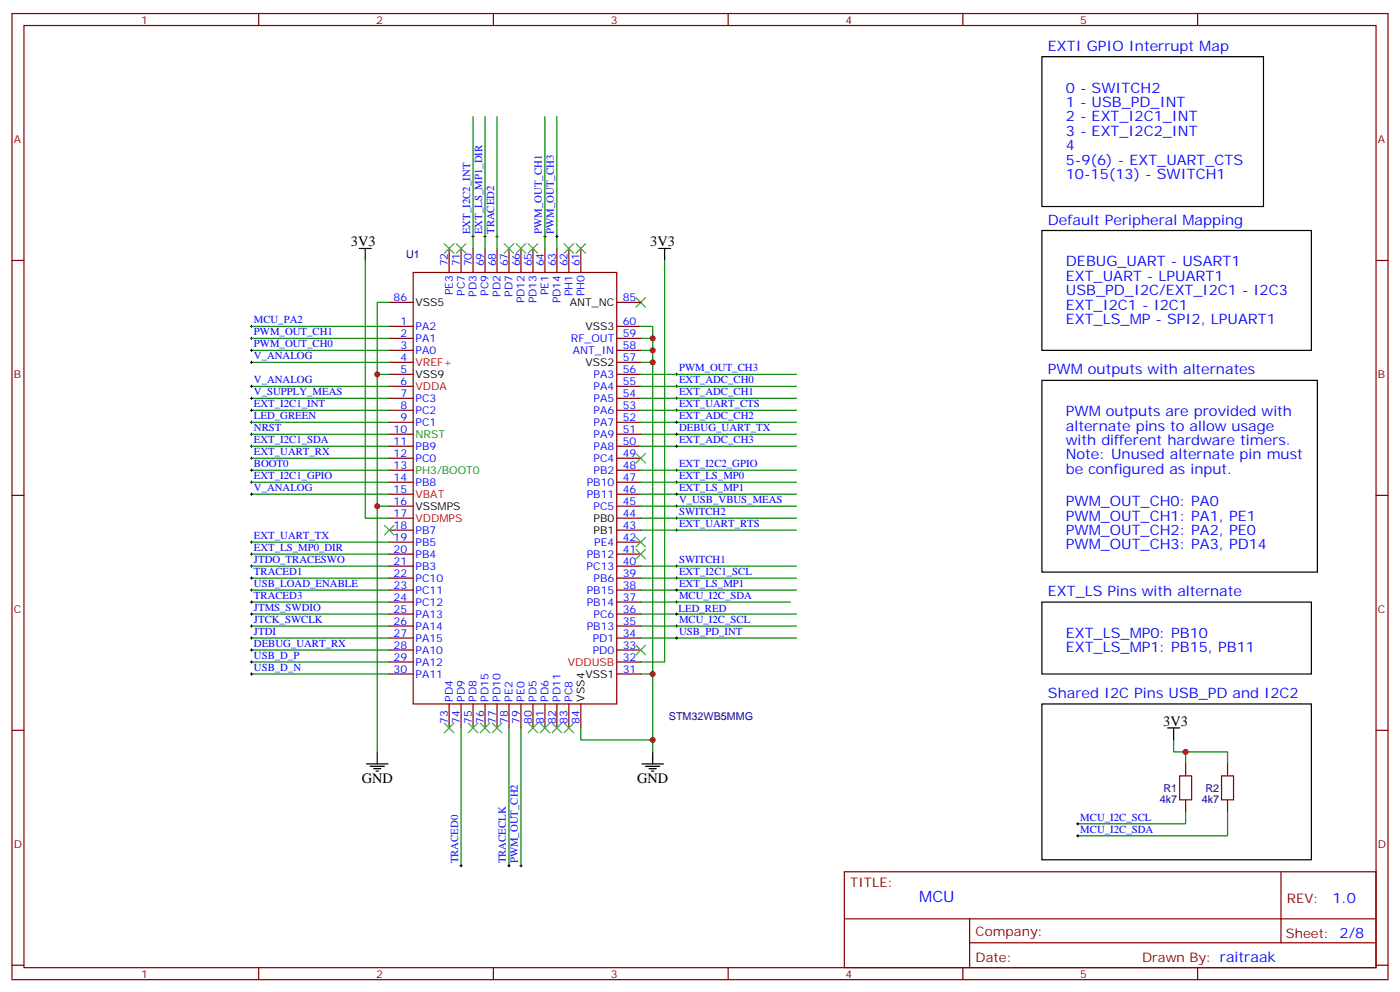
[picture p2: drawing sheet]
<svg xmlns="http://www.w3.org/2000/svg" width="412mm" height="292mm" viewBox="0 0 412 292" stroke-linecap="round" stroke-linejoin="round" font-family="sans-serif">
<g fill="none" stroke="#870000" stroke-width=".35">
<path d="M3.5 4h405.4v284.3h-405.4zM7.1 7.5h398.2v277.3h-398.2zM76.2 4v3.5M145.3 4v3.5M214.5 4v3.5M283.6 4v3.5M352.8 4v3.5M3.5 76.7h3.6M132.3 73.1v7.1M135.8 73.1v7.1M139.3 73.1v7.1M142.9 73.1v7.1"/>
<path d="M146.4 73.1v7.1M149.9 73.1v7.1M153.5 73.1v7.1M157 73.1v7.1M160.5 73.1v7.1M164 73.1v7.1M167.6 73.1v7.1M171.1 73.1v7.1M405.3 76.7h3.6M114.7 96.1h7M114.7 99.6h7M114.7 89h7"/>
<path d="M121.7 80.2h60v127h-60zM181.7 96.1h7M181.7 99.6h7M181.7 89h7M114.7 103.1h7M114.7 106.6h7M114.7 110.2h7M114.7 113.7h7M114.7 117.2h7M181.7 103.1h7M181.7 106.6h7M181.7 110.2h7"/>
<path d="M181.7 113.7h7M181.7 117.2h7M114.7 120.8h7M114.7 124.3h7M114.7 127.8h7M114.7 131.3h7M114.7 134.9h7M114.7 138.4h7M181.7 120.8h7M181.7 124.3h7M181.7 127.8h7M181.7 131.3h7"/>
<path d="M181.7 134.9h7M181.7 138.4h7M3.5 145.8h3.6M114.7 141.9h7M114.7 145.5h7M114.7 149h7M114.7 152.5h7M114.7 156h7M114.7 159.6h7M181.7 141.9h7M181.7 145.5h7M181.7 149h7"/>
<path d="M181.7 152.5h7M181.7 156h7M181.7 159.6h7M405.3 145.8h3.6M114.7 163.1h7M114.7 166.6h7M114.7 170.1h7M114.7 173.7h7M114.7 177.2h7M181.7 163.1h7M181.7 166.6h7M181.7 170.1h7"/>
<path d="M181.7 173.7h7M181.7 177.2h7M114.7 180.7h7M114.7 184.3h7M114.7 187.8h7M114.7 191.3h7M114.7 194.8h7M114.7 198.4h7M181.7 180.7h7M181.7 184.3h7M181.7 187.8h7M181.7 191.3h7"/>
<path d="M181.7 194.8h7M181.7 198.4h7M3.5 214.9h3.6M132.3 207.2v7M135.8 207.2v7M139.3 207.2v7M142.9 207.2v7M146.4 207.2v7M149.9 207.2v7M153.5 207.2v7M157 207.2v7M160.5 207.2v7"/>
<path d="M164 207.2v7M167.6 207.2v7M171.1 207.2v7M405.3 214.9h3.6M349.2 224.8v3.6M349.2 235.4v3.5M361.6 224.8v3.6M361.6 235.4v3.5M248.7 256.6h156.6v28.2h-156.6zM377.3 256.6v20.9M248.7 270.4h156.5M285.6 277.5h119.6"/>
<path d="M285.6 270.4v14.1M3.5 284.1h3.6M76.2 284.8v3.5M145.3 284.8v3.5M214.5 284.8v3.5M283.6 284.8v3.5M352.8 284.8v3.5M405.3 284.1h3.6"/>
</g>
<g fill="none" stroke="#008700" stroke-width=".35">
<path d="M139.3 34.3v38.8M142.9 34.3v38.8M146.4 34.3v38.8M160.5 34.3v38.8M164 34.3v38.8M107.6 76.7v75.8h7.1M195.8 76.7v118.1h-7.1M74.1 96.1h40.6M74.1 99.6h40.6M114.7 89h-3.6v132.3M188.7 99.6h3.6v121.7M188.7 96.1h3.6v3.5"/>
<path d="M74.1 117.2h40.6M74.1 103.1h40.6M74.1 106.6h40.6M74.1 113.7h40.6M111.1 110.2h3.6M188.7 110.2h45.9M188.7 103.1h3.6M188.7 106.6h3.6M188.7 113.7h45.9M188.7 117.2h45.9M74.1 138.4h40.6M74.1 127.8h40.6"/>
<path d="M74.1 134.9h40.6M74.1 120.8h40.6M74.1 131.3h40.6M74.1 124.3h40.6M188.7 138.4h45.9M188.7 127.8h45.9M188.7 120.8h45.9M188.7 131.3h45.9M188.7 124.3h45.9M74.1 145.5h40.6M74.1 141.9h40.6M74.1 159.6h40.6"/>
<path d="M111.1 149h3.6M188.7 149h45.9M188.7 145.5h45.9M188.7 141.9h45.9M188.7 152.5h45.9M188.7 156h45.9M74.1 166.6h40.6M74.1 170.1h40.6M74.1 177.2h40.6M74.1 173.7h40.6M74.1 163.1h40.6M188.7 166.6h45.9"/>
<path d="M188.7 170.1h45.9M188.7 177.2h44.1M188.7 173.7h45.9M74.1 180.7h40.6M74.1 184.3h40.6M74.1 187.8h40.6M74.1 191.3h40.6M74.1 198.4h40.6M74.1 194.8h40.6M188.7 180.7h45.9M188.7 184.3h45.9M188.7 187.8h45.9"/>
<path d="M188.7 198.4h3.6M135.8 214.2v40.6M149.9 214.2v40.6M153.5 214.2v40.6M171.1 214.2v3.6h21.2M345.7 217.8v3.5h15.9v3.5M349.2 238.9v3.6h-31.7M349.2 221.3v3.5M361.6 238.9v7.1h-44.1"/>
</g>
<g fill="none" stroke="#000" stroke-width=".29">
<path d="M139 69.6h.7M139.3 69.3v.7M142.5 69.6h.7M142.9 69.3v.7M146 69.6h.8M146.4 69.3v.7M160.2 69.6h.7M160.5 69.3v.7M163.7 69.6h.7M164 69.3v.7M73.7 99.6h.7M73.7 96.1h.7"/>
<path d="M74.1 95.7v.7M74.1 99.2v.7M73.7 117.2h.7M73.7 113.7h.7M73.7 103.1h.7M73.7 106.6h.7M74.1 102.8v.7M74.1 106.3v.7M74.1 113.3v.8M74.1 116.9v.7M199 117.2h.7M199 113.7h.7"/>
<path d="M199 110.2h.7M199.3 109.8v.7M199.3 113.3v.8M199.3 116.9v.7M73.7 127.8h.7M73.7 138.4h.7M73.7 120.8h.7M73.7 134.9h.7M73.7 131.3h.7M73.7 124.3h.7M74.1 120.4v.7M74.1 123.9v.7"/>
<path d="M74.1 127.5v.7M74.1 131v.7M74.1 134.5v.7M74.1 138v.7M199 127.8h.7M199 138.4h.7M199 120.8h.7M199 131.3h.7M199 124.3h.7M199.3 120.4v.7M199.3 123.9v.7M199.3 127.5v.7"/>
<path d="M199.3 131v.7M199.3 138v.7M73.7 141.9h.7M73.7 159.6h.7M73.7 145.5h.7M74.1 141.6v.7M74.1 145.1v.7M74.1 159.2v.7M199 152.5h.7M199 141.9h.7M199 156h.7M199 149h.7"/>
<path d="M199 145.5h.7M199.3 141.6v.7M199.3 145.1v.7M199.3 148.6v.7M199.3 152.2v.7M199.3 155.7v.7M73.7 166.6h.7M73.7 170.1h.7M73.7 177.2h.7M73.7 173.7h.7M73.7 163.1h.7M74.1 162.7v.7"/>
<path d="M74.1 166.3v.7M74.1 169.8v.7M74.1 173.3v.7M74.1 176.8v.8M199 166.6h.7M199 170.1h.7M199 177.2h.7M199 173.7h.7M199.3 166.3v.7M199.3 169.8v.7M199.3 173.3v.7M199.3 176.8v.8"/>
<path d="M73.7 180.7h.7M73.7 184.3h.7M73.7 187.8h.7M73.7 191.3h.7M73.7 198.4h.7M73.7 194.8h.7M74.1 180.4v.7M74.1 183.9v.7M74.1 187.4v.7M74.1 191v.7M74.1 194.5v.7M74.1 198v.7"/>
<path d="M199 180.7h.7M199 184.3h.7M199 187.8h.7M199.3 180.4v.7M199.3 183.9v.7M199.3 187.4v.7M135.5 254.8h.7M135.8 254.5v.7M149.6 254.8h.7M149.9 254.5v.7M153.1 254.8h.7M153.5 254.5v.7"/>
<path d="M317.1 246h.8M317.1 242.5h.8M317.5 242.1v.7M317.5 245.6v.7"/>
</g>
<g fill="none" stroke="#3c3" stroke-width=".35">
<path d="M130.9 71.7l2.8 2.8M133.7 71.7l-2.8 2.8M134.4 71.7l2.8 2.8M137.2 71.7l-2.8 2.8M148.5 71.7l2.8 2.8M151.3 71.7l-2.8 2.8M152 71.7l2.9 2.8M154.9 71.7l-2.9 2.8M155.6 71.7l2.8 2.8M158.4 71.7l-2.8 2.8M166.2 71.7l2.8 2.8M169 71.7l-2.8 2.8"/>
<path d="M169.7 71.7l2.8 2.8M172.5 71.7l-2.8 2.8M187.3 87.6l2.8 2.8M190.1 87.6l-2.8 2.8M187.3 133.5l2.8 2.8M190.1 133.5l-2.8 2.8M113.2 154.6l2.9 2.8M116.1 154.6l-2.9 2.8M187.3 158.2l2.8 2.8M190.1 158.2l-2.8 2.8M187.3 161.7l2.8 2.8M190.1 161.7l-2.8 2.8"/>
<path d="M187.3 189.9l2.8 2.8M190.1 189.9l-2.8 2.8M130.9 212.8l2.8 2.9M133.7 212.8l-2.8 2.9M137.9 212.8l2.9 2.9M140.8 212.8l-2.9 2.9M141.5 212.8l2.8 2.9M144.3 212.8l-2.8 2.9M145 212.8l2.8 2.9M147.8 212.8l-2.8 2.9M155.6 212.8l2.8 2.9M158.4 212.8l-2.8 2.9"/>
<path d="M159.1 212.8l2.8 2.9M161.9 212.8l-2.8 2.9M162.6 212.8l2.9 2.9M165.5 212.8l-2.9 2.9M166.2 212.8l2.8 2.9M169 212.8l-2.8 2.9"/>
</g>
<g fill="none" stroke="#000" stroke-width=".35">
<path d="M306.9 16.7h65.3v44.1h-65.3zM105.8 73.1h3.6M107.6 73.1v3.6M194 73.1h3.6M195.8 73.1v3.6M306.9 67.8h79.4v35.3h-79.4zM306.9 111.9h81.2v56.5h-81.2zM306.9 177.2h79.4v21.2h-79.4zM306.9 207.2h79.4v45.8h-79.4zM344 214.2h3.5M345.7 214.2v3.6M107.9 224.8h6.4"/>
<path d="M109 225.5h4.2M110.1 226.2h2.1M110.8 226.9h.7M111.1 221.3v3.5M189.1 224.8h6.3M190.1 225.5h4.3M191.2 226.2h2.1M191.9 226.9h.7M192.3 221.3v3.5"/>
</g>
<path d="M347.5 228.4h3.5v7h-3.5zM359.8 228.4h3.6v7h-3.6z" fill="none" stroke="#a10000" stroke-width=".35"/>
<g fill="#c00">
<circle cx="111.1" cy="110.2" r=".88"/>
<circle cx="111.1" cy="149" r=".88"/>
<circle cx="192.3" cy="103.1" r=".88"/>
<circle cx="192.3" cy="106.6" r=".88"/>
<circle cx="192.3" cy="198.4" r=".88"/>
<circle cx="192.3" cy="217.8" r=".88"/>
<circle cx="349.3" cy="221.3" r=".88"/>
<circle cx="192.3" cy="99.6" r=".88"/>
</g>
<text font-size="4.6" fill="#00f" x="270.8" y="265.6">MCU</text>
<g font-size="4.2" fill="#00f">
<text x="308.7" y="14.9">EXTI GPIO Interrupt Map</text>
<text x="314" y="27.3">0 - SWITCH2</text>
<text x="314" y="31.5">1 - USB_PD_INT</text>
<text x="314" y="35.7">2 - EXT_I2C1_INT</text>
<text x="314" y="40">3 - EXT_I2C2_INT</text>
<text x="314" y="44.2">4</text>
<text x="314" y="48.4">5-9(6) - EXT_UART_CTS</text>
<text x="314" y="52.7">10-15(13) - SWITCH1</text>
<text x="308.7" y="66.1">Default Peripheral Mapping</text>
<text x="314" y="78.4">DEBUG_UART - USART1</text>
<text x="314" y="82.7">EXT_UART - LPUART1</text>
<text x="314" y="86.9">USB_PD_I2C/EXT_I2C1 - I2C3</text>
<text x="314" y="91.1">EXT_I2C1 - I2C1</text>
<text x="314" y="95.4">EXT_LS_MP - SPI2, LPUART1</text>
<text x="308.7" y="110.2">PWM outputs with alternates</text>
<text x="314" y="122.5">PWM outputs are provided with</text>
<text x="314" y="126.8">alternate pins to allow usage</text>
<text x="314" y="131">with different hardware timers.</text>
<text x="314" y="135.2">Note: Unused alternate pin must</text>
<text x="314" y="139.5">be configured as input.</text>
<text x="314" y="149">PWM_OUT_CH0: PA0</text>
<text x="314" y="153.2">PWM_OUT_CH1: PA1, PE1</text>
<text x="314" y="157.4">PWM_OUT_CH2: PA2, PE0</text>
<text x="314" y="161.7">PWM_OUT_CH3: PA3, PD14</text>
<text x="308.7" y="175.4">EXT_LS Pins with alternate</text>
<text x="314" y="187.8">EXT_LS_MP0: PB10</text>
<text x="314" y="192">EXT_LS_MP1: PB15, PB11</text>
<text x="308.7" y="205.4">Shared I2C Pins USB_PD and I2C2</text>
<text x="392.5" y="265.8">1.0</text>
</g>
<g font-size="4.2">
<text x="103.4" y="72.4">3V3</text>
<text x="191.6" y="72.4">3V3</text>
<text x="342.7" y="213.5">3V3</text>
<text x="106.5" y="230.5">GND</text>
<text x="187.7" y="230.5">GND</text>
</g>
<g font-size="3.9" fill="#800">
<text x="250.5" y="261.2">TITLE:</text>
<text x="379.1" y="265.8">REV:</text>
<text x="287.4" y="275.4">Company:</text>
<text x="378.7" y="276">Sheet: 2/8</text>
<text x="287.4" y="283">Date:</text>
<text x="336.4" y="283.1">Drawn By: raitraak</text>
</g>
<g font-size="3.2" fill="#800">
<text x="41.6" y="7">1</text>
<text x="110.8" y="7">2</text>
<text x="179.9" y="7">3</text>
<text x="249.1" y="7">4</text>
<text x="318.2" y="7">5</text>
<text x="4.1" y="42.1">A</text>
<text x="405.9" y="42.1">A</text>
<text x="4.1" y="111.2">B</text>
<text x="405.9" y="111.2">B</text>
<text x="4.1" y="180.4">C</text>
<text x="405.9" y="180.4">C</text>
<text x="4.1" y="249.5">D</text>
<text x="405.9" y="249.5">D</text>
<text x="41.6" y="287.8">1</text>
<text x="110.8" y="287.8">2</text>
<text x="179.9" y="287.8">3</text>
<text x="249.1" y="287.8">4</text>
<text x="318.2" y="287.8">5</text>
</g>
<g font-size="3.2" fill="#00f">
<text x="138.5" y="68.9" transform="rotate(-90 138.5 68.9)">EXT_I2C2_INT</text>
<text x="142" y="68.9" transform="rotate(-90 142 68.9)">EXT_LS_MP1_DIR</text>
<text x="145.5" y="68.9" transform="rotate(-90 145.5 68.9)">TRACED2</text>
<text x="159.6" y="68.9" transform="rotate(-90 159.6 68.9)">PWM_OUT_CH1</text>
<text x="163.2" y="68.9" transform="rotate(-90 163.2 68.9)">PWM_OUT_CH3</text>
<text x="131.9" y="78.4" transform="rotate(-90 131.9 78.4)">72</text>
<text x="135.5" y="78.4" transform="rotate(-90 135.5 78.4)">71</text>
<text x="139" y="78.4" transform="rotate(-90 139 78.4)">70</text>
<text x="142.5" y="78.4" transform="rotate(-90 142.5 78.4)">69</text>
<text x="146" y="78.4" transform="rotate(-90 146 78.4)">68</text>
<text x="149.6" y="78.4" transform="rotate(-90 149.6 78.4)">67</text>
<text x="153.1" y="78.4" transform="rotate(-90 153.1 78.4)">66</text>
<text x="156.6" y="78.4" transform="rotate(-90 156.6 78.4)">65</text>
<text x="160.2" y="78.4" transform="rotate(-90 160.2 78.4)">64</text>
<text x="163.7" y="78.4" transform="rotate(-90 163.7 78.4)">63</text>
<text x="167.2" y="78.4" transform="rotate(-90 167.2 78.4)">62</text>
<text x="170.7" y="78.4" transform="rotate(-90 170.7 78.4)">61</text>
<text x="115.9" y="88.7">86</text>
<text x="133.3" y="86.8" transform="rotate(-90 133.3 86.8)">PE3</text>
<text x="136.9" y="87" transform="rotate(-90 136.9 87)">PC7</text>
<text x="140.4" y="87.3" transform="rotate(-90 140.4 87.3)">PD3</text>
<text x="143.9" y="87" transform="rotate(-90 143.9 87)">PC9</text>
<text x="147.5" y="87.3" transform="rotate(-90 147.5 87.3)">PD2</text>
<text x="151" y="87.3" transform="rotate(-90 151 87.3)">PD7</text>
<text x="154.5" y="89.3" transform="rotate(-90 154.5 89.3)">PD12</text>
<text x="158" y="89.3" transform="rotate(-90 158 89.3)">PD13</text>
<text x="161.6" y="86.8" transform="rotate(-90 161.6 86.8)">PE1</text>
<text x="165.1" y="89.3" transform="rotate(-90 165.1 89.3)">PD14</text>
<text x="168.6" y="87.2" transform="rotate(-90 168.6 87.2)">PH1</text>
<text x="172.2" y="87.2" transform="rotate(-90 172.2 87.2)">PH0</text>
<text x="183.4" y="88.7">85</text>
<text x="74.8" y="95.2">MCU_PA2</text>
<text x="117.9" y="95.7">1</text>
<text x="183.4" y="95.7">60</text>
<text x="74.8" y="98.7">PWM_OUT_CH1</text>
<text x="117.9" y="99.2">2</text>
<text x="122.4" y="97.1">PA2</text>
<text x="122.4" y="100.6">PA1</text>
<text x="168.2" y="100.6">RF_OUT</text>
<text x="183.4" y="99.2">59</text>
<text x="74.8" y="102.2">PWM_OUT_CH0</text>
<text x="74.8" y="105.8">V_ANALOG</text>
<text x="117.9" y="102.8">3</text>
<text x="117.9" y="106.3">4</text>
<text x="122.4" y="104.2">PA0</text>
<text x="168.8" y="104.2">ANT_IN</text>
<text x="183.4" y="106.3">57</text>
<text x="183.4" y="102.8">58</text>
<text x="74.8" y="112.8">V_ANALOG</text>
<text x="117.9" y="109.8">5</text>
<text x="117.9" y="113.3">6</text>
<text x="174.9" y="111.2">PA3</text>
<text x="183.4" y="113.3">55</text>
<text x="183.4" y="109.8">56</text>
<text x="200" y="112.8">EXT_ADC_CH0</text>
<text x="200" y="109.3">PWM_OUT_CH3</text>
<text x="74.8" y="119.9">EXT_I2C1_INT</text>
<text x="74.8" y="116.3">V_SUPPLY_MEAS</text>
<text x="117.9" y="116.9">7</text>
<text x="122.4" y="118.3">PC3</text>
<text x="174.9" y="118.3">PA5</text>
<text x="174.9" y="114.8">PA4</text>
<text x="183.4" y="116.9">54</text>
<text x="200" y="119.9">EXT_UART_CTS</text>
<text x="200" y="116.3">EXT_ADC_CH1</text>
<text x="74.8" y="123.4">LED_GREEN</text>
<text x="117.9" y="120.4">8</text>
<text x="117.9" y="123.9">9</text>
<text x="122.4" y="121.8">PC2</text>
<text x="122.4" y="125.3">PC1</text>
<text x="174.9" y="125.3">PA7</text>
<text x="174.9" y="121.8">PA6</text>
<text x="183.4" y="123.9">52</text>
<text x="183.4" y="120.4">53</text>
<text x="200" y="123.4">EXT_ADC_CH2</text>
<text x="74.8" y="126.9">NRST</text>
<text x="74.8" y="130.5">EXT_I2C1_SDA</text>
<text x="115.9" y="127.5">10</text>
<text x="115.9" y="131">11</text>
<text x="174.9" y="128.9">PA9</text>
<text x="183.4" y="131">50</text>
<text x="183.4" y="127.5">51</text>
<text x="200" y="126.9">DEBUG_UART_TX</text>
<text x="200" y="130.5">EXT_ADC_CH3</text>
<text x="74.8" y="137.5">BOOT0</text>
<text x="74.8" y="134">EXT_UART_RX</text>
<text x="115.9" y="134.5">12</text>
<text x="122.4" y="132.4">PB9</text>
<text x="122.4" y="135.9">PC0</text>
<text x="174.8" y="135.9">PC4</text>
<text x="174.9" y="132.4">PA8</text>
<text x="183.4" y="134.5">49</text>
<text x="200" y="137.5">EXT_I2C2_GPIO</text>
<text x="74.8" y="141">EXT_I2C1_GPIO</text>
<text x="115.9" y="138">13</text>
<text x="115.9" y="141.6">14</text>
<text x="122.4" y="143">PB8</text>
<text x="172.9" y="143">PB10</text>
<text x="174.9" y="139.5">PB2</text>
<text x="183.4" y="141.6">47</text>
<text x="183.4" y="138">48</text>
<text x="200" y="141">EXT_LS_MP0</text>
<text x="74.8" y="144.6">V_ANALOG</text>
<text x="115.9" y="145.1">15</text>
<text x="115.9" y="148.6">16</text>
<text x="172.9" y="146.5">PB11</text>
<text x="183.4" y="148.6">45</text>
<text x="183.4" y="145.1">46</text>
<text x="200" y="148.1">V_USB_VBUS_MEAS</text>
<text x="200" y="144.6">EXT_LS_MP1</text>
<text x="115.9" y="152.2">17</text>
<text x="115.9" y="155.7">18</text>
<text x="174.8" y="150">PC5</text>
<text x="183.4" y="155.7">43</text>
<text x="183.4" y="152.2">44</text>
<text x="200" y="151.6">SWITCH2</text>
<text x="200" y="155.2">EXT_UART_RTS</text>
<text x="74.8" y="158.7">EXT_UART_TX</text>
<text x="115.9" y="159.2">19</text>
<text x="122.4" y="157.1">PB7</text>
<text x="122.4" y="160.6">PB5</text>
<text x="175" y="160.6">PE4</text>
<text x="183.4" y="159.2">42</text>
<text x="74.8" y="162.2">EXT_LS_MP0_DIR</text>
<text x="74.8" y="165.7">JTDO_TRACESWO</text>
<text x="115.9" y="162.7">20</text>
<text x="115.9" y="166.3">21</text>
<text x="122.4" y="164.1">PB4</text>
<text x="122.4" y="167.7">PB3</text>
<text x="172.8" y="167.7">PC13</text>
<text x="172.9" y="164.1">PB12</text>
<text x="183.4" y="166.3">40</text>
<text x="183.4" y="162.7">41</text>
<text x="200" y="165.7">SWITCH1</text>
<text x="74.8" y="169.3">TRACED1</text>
<text x="74.8" y="172.8">USB_LOAD_ENABLE</text>
<text x="115.9" y="169.8">22</text>
<text x="115.9" y="173.3">23</text>
<text x="122.4" y="171.2">PC10</text>
<text x="174.9" y="171.2">PB6</text>
<text x="183.4" y="173.3">38</text>
<text x="183.4" y="169.8">39</text>
<text x="200" y="169.3">EXT_I2C1_SCL</text>
<text x="200" y="172.8">EXT_LS_MP1</text>
<text x="74.8" y="179.8">JTMS_SWDIO</text>
<text x="74.8" y="176.3">TRACED3</text>
<text x="115.9" y="176.8">24</text>
<text x="122.4" y="174.7">PC11</text>
<text x="122.4" y="178.3">PC12</text>
<text x="172.9" y="178.3">PB14</text>
<text x="172.9" y="174.7">PB15</text>
<text x="183.4" y="176.8">37</text>
<text x="200" y="176.3">MCU_I2C_SDA</text>
<text x="74.8" y="183.4">JTCK_SWCLK</text>
<text x="115.9" y="180.4">25</text>
<text x="115.9" y="183.9">26</text>
<text x="122.4" y="181.8">PA13</text>
<text x="122.4" y="185.3">PA14</text>
<text x="172.9" y="185.3">PB13</text>
<text x="174.8" y="181.8">PC6</text>
<text x="183.4" y="183.9">35</text>
<text x="183.4" y="180.4">36</text>
<text x="199.9" y="180.1">LED_RED</text>
<text x="200" y="183.4">MCU_I2C_SCL</text>
<text x="74.8" y="186.9">JTDI</text>
<text x="74.8" y="190.4">DEBUG_UART_RX</text>
<text x="115.9" y="187.4">27</text>
<text x="115.9" y="191">28</text>
<text x="122.4" y="188.8">PA15</text>
<text x="174.6" y="188.8">PD1</text>
<text x="183.4" y="191">33</text>
<text x="183.4" y="187.4">34</text>
<text x="200" y="186.9">USB_PD_INT</text>
<text x="74.8" y="197.5">USB_D_N</text>
<text x="74.8" y="194">USB_D_P</text>
<text x="115.9" y="194.5">29</text>
<text x="122.4" y="192.4">PA10</text>
<text x="122.4" y="195.9">PA12</text>
<text x="174.6" y="192.4">PD0</text>
<text x="183.4" y="194.5">32</text>
<text x="115.9" y="198">30</text>
<text x="122.4" y="199.4">PA11</text>
<text x="183.4" y="198">31</text>
<text x="133.3" y="206.5" transform="rotate(-90 133.3 206.5)">PD4</text>
<text x="136.9" y="206.5" transform="rotate(-90 136.9 206.5)">PD9</text>
<text x="140.4" y="206.5" transform="rotate(-90 140.4 206.5)">PD8</text>
<text x="143.9" y="206.5" transform="rotate(-90 143.9 206.5)">PD15</text>
<text x="147.5" y="206.5" transform="rotate(-90 147.5 206.5)">PD10</text>
<text x="151" y="206.5" transform="rotate(-90 151 206.5)">PE2</text>
<text x="154.5" y="206.5" transform="rotate(-90 154.5 206.5)">PE0</text>
<text x="158" y="206.5" transform="rotate(-90 158 206.5)">PD5</text>
<text x="161.6" y="206.5" transform="rotate(-90 161.6 206.5)">PD6</text>
<text x="165.1" y="206.5" transform="rotate(-90 165.1 206.5)">PD11</text>
<text x="168.6" y="206.5" transform="rotate(-90 168.6 206.5)">PC8</text>
<text x="131.9" y="213" transform="rotate(-90 131.9 213)">73</text>
<text x="135.5" y="213" transform="rotate(-90 135.5 213)">74</text>
<text x="139" y="213" transform="rotate(-90 139 213)">75</text>
<text x="142.5" y="213" transform="rotate(-90 142.5 213)">76</text>
<text x="146" y="213" transform="rotate(-90 146 213)">77</text>
<text x="149.6" y="213" transform="rotate(-90 149.6 213)">78</text>
<text x="153.1" y="213" transform="rotate(-90 153.1 213)">79</text>
<text x="156.6" y="213" transform="rotate(-90 156.6 213)">80</text>
<text x="160.2" y="213" transform="rotate(-90 160.2 213)">81</text>
<text x="163.7" y="213" transform="rotate(-90 163.7 213)">82</text>
<text x="167.2" y="213" transform="rotate(-90 167.2 213)">83</text>
<text x="170.7" y="213" transform="rotate(-90 170.7 213)">84</text>
<text x="318.2" y="245.1">MCU_I2C_SDA</text>
<text x="318.2" y="241.6">MCU_I2C_SCL</text>
<text x="134.9" y="254.1" transform="rotate(-90 134.9 254.1)">TRACED0</text>
<text x="149" y="254.1" transform="rotate(-90 149 254.1)">TRACECLK</text>
<text x="152.6" y="254.1" transform="rotate(-90 152.6 254.1)">PWM_OUT_CH2</text>
</g>
<g font-size="3.2" fill="#000080">
<text x="119.6" y="76">U1</text>
<text x="197" y="212">STM32WB5MMG</text>
<text x="342.7" y="233">R1</text>
<text x="355.1" y="233">R2</text>
<text x="341.7" y="236.2">4k7</text>
<text x="354" y="236.2">4k7</text>
</g>
<g font-size="3.2">
<text x="122.4" y="90.1">VSS5</text>
<text x="167.9" y="90.1">ANT_NC</text>
<text x="172.5" y="97.1">VSS3</text>
<text x="172.5" y="107.7">VSS2</text>
<text x="122.4" y="111.2">VSS9</text>
<text x="122.4" y="150">VSSMPS</text>
<text x="174.9" y="153.6">PB0</text>
<text x="174.9" y="157.1">PB1</text>
<text x="172.5" y="199.4">VSS1</text>
<text x="172.2" y="206.5" transform="rotate(-90 172.2 206.5)">VSS4</text>
</g>
<g font-size="3.2" fill="#f00">
<text x="122.4" y="107.7">VREF+</text>
<text x="122.4" y="114.8">VDDA</text>
<text x="122.4" y="146.5">VBAT</text>
<text x="122.4" y="153.6">VDDMPS</text>
<text x="167.3" y="195.9">VDDUSB</text>
</g>
<g font-size="3.2" fill="#090">
<text x="122.4" y="128.9">NRST</text>
<text x="122.4" y="139.5">PH3/BOOT0</text>
</g>
</svg>
